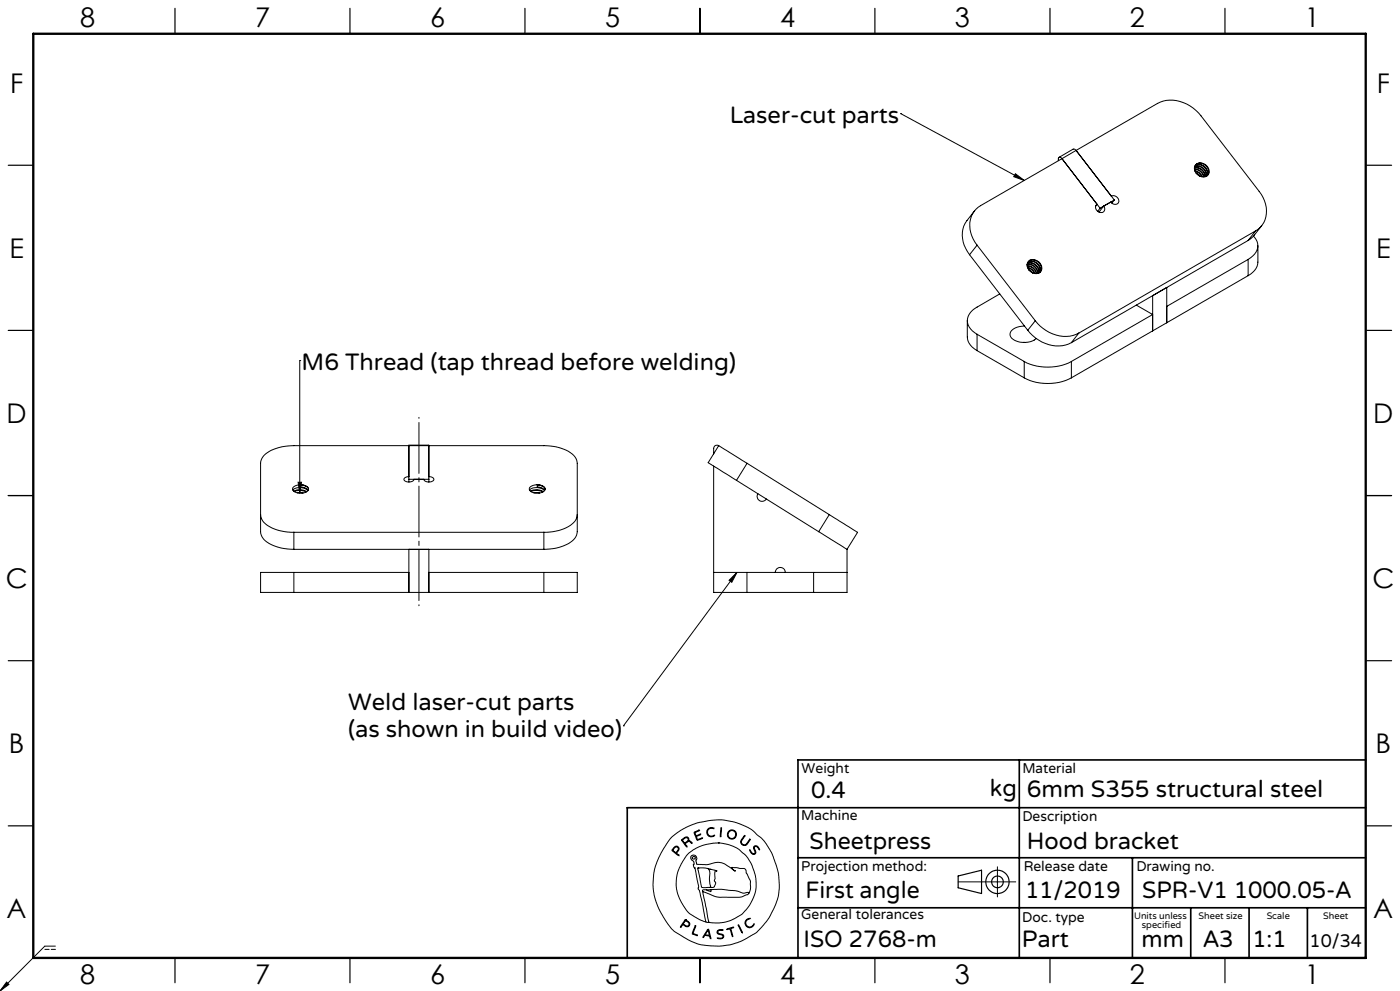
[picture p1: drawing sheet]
<svg xmlns="http://www.w3.org/2000/svg" width="420mm" height="297mm" viewBox="0 0 420 297" stroke-linecap="round" stroke-linejoin="round" font-family="sans-serif">
<g fill="none" stroke="#000" stroke-width=".3">
<path d="M270.2 34h.1M270.2 34l37.1 20.1M304.6 52.1l2.7 2-3.2-1.2zM318.6 47.6l-24.4 14a7.4 7.4 0 0 0-2.2 10l1.1 1.9M318.6 47.6a.55 .55 0 0 0-.6-.5 .55 .55 0 0 0-.5 .5v.6M318.6 47.6l11.4 14.8M322.8 45.1l24.4-14.1a10.4 10.4 0 0 1 12.4 2.9l18.2 23.5a8.2 8.2 0 0 1 .3 10.7l-1.4 1.1M322.8 45.1l10.6 13.7a1.57 1.57 0 0 1 1.8 .3 1.57 1.57 0 0 1 .2 1.9l-.3 .2a1.58 1.58 0 0 1-1.9-.6l-2.1 1.2M322.8 45.1l-.9-.4-4.2 2.5M322.8 45.1l-4.2 2.5M322.8 45.1l11.5 14.8M334.3 59.9l-4.3 2.5"/>
<path d="M334.3 59.9l-.7 1M358.3 50.3a2.59 2.59 0 0 1 3.3 2.6M358.3 50.4a2.64 2.64 0 0 1 3.2 2.5M358.4 50.7a2.74 2.74 0 0 1 2.8 2.3M358.4 50.8a2.78 2.78 0 0 1 2.7 2.2M358.4 50a2.6 2.6 0 0 1 3.4 2.8M358.5 49.9a2.62 2.62 0 0 1 3.4 2.9M358.5 51.2a2.77 2.77 0 0 1 2.2 1.8M358.5 49.7a2.5 2.5 0 0 1 2.8 .3 2.5 2.5 0 0 1 .8 2.7M358.5 51.3a2.62 2.62 0 0 1 2 1.7M358.7 49.3a2.46 2.46 0 0 1 3.1 .2 2.46 2.46 0 0 1 .5 3 2.46 2.46 0 0 1-3.1-.2 2.46 2.46 0 0 1-.5-3zM358.8 51.9l1.2 .9z"/>
<path d="M359.1 49.1l-.3 .3a2.56 2.56 0 0 1 2.7 .6 2.56 2.56 0 0 1 .6 2.7M359.1 49.1a2.52 2.52 0 0 1 2.8 .6 2.52 2.52 0 0 1 .3 2.9M290.9 76.3l17.4 22.7M292.3 63.2l-2.2 2.9a8.3 8.3 0 0 0 .8 10.2M293.1 73.5l17.5 22.6M293.1 73.5l-2.2 2.8M308.1 79.3a2.63 2.63 0 0 1 3.3 2.6M308.1 79.4a2.6 2.6 0 0 1 3.2 2.5M308.2 79.7a2.75 2.75 0 0 1 2.8 2.3M308.2 79.8a2.78 2.78 0 0 1 2.7 2.2M308.2 79a2.62 2.62 0 0 1 3.4 2.8M308.3 78.9a2.62 2.62 0 0 1 3.4 2.9"/>
<path d="M308.3 78.7a2.49 2.49 0 0 1 2.8 .3 2.49 2.49 0 0 1 .8 2.7M308.5 78.3a2.45 2.45 0 0 1 3.1 .2 2.45 2.45 0 0 1 .5 3 2.46 2.46 0 0 1-3-.2 2.46 2.46 0 0 1-.6-3zM308.9 78l-.3 .4a2.59 2.59 0 0 1 2.7 .6 2.59 2.59 0 0 1 .6 2.7M308.9 78a2.54 2.54 0 0 1 2.8 .7 2.54 2.54 0 0 1 .3 2.9M330 62.4l-.7 .9M331.1 61.8a1.21 1.21 0 0 1-.1 1.8 1.21 1.21 0 0 1-1.8-.4l-.3-.3a1.15 1.15 0 0 1 .2-1.7l-.4 .6M331.1 61.8l-1.4 1.8M374.4 72.1l-53 30.6M374.4 77.7l-24.4 14.1M374.4 77.7v4.9M376 70.8a3.9 3.9 0 0 1-.8 6.5l-.8 .4M376.7 69.2l-53.1 30.6"/>
<path d="M376.7 69.2l-2.3 2.9M377.4 73.7v4.9a4.8 4.8 0 0 1-3 4M378.5 67.6a12.7 12.7 0 0 1-4.1 4.5M290.2 96.1v4.9a4.9 4.9 0 0 0 2.9 4.1M299.9 88.1l-6.8 3.9a4.2 4.2 0 0 0-1.9 6.6l1.9 1.6M307.4 97.7a4.1 4.1 0 0 0-4.4 2.4 3.2 3.2 0 0 0 3.3 2.5 5.6 5.6 0 0 0 4.6-1.1M308.2 80.1a2.75 2.75 0 0 1 2.3 1.8M308.3 99a10.7 10.7 0 0 0 13.1 3.7M308.3 80.3a2.51 2.51 0 0 1 2 1.6M308.6 80.9l1.2 .9-1.2-.9M310.6 96.1a10.7 10.7 0 0 0 13 3.7M310.6 96.1l-2.3 2.9"/>
<path d="M323.6 99.8l-2.2 2.9M340.9 91.4l4.9 2.9-24.4 14M345.8 99.2l-24.4 14M350 96.7v-10.6l-4.2 2.5v10.6M350 96.7l-4.2 2.5M374.4 82.6l-24.4 14.1M89.9 108.1h.1M89.9 108.1v39.7M293.1 100.2l14.2 8.1M293.1 100.2v4.9M293.1 105.1l14.2 8.1M307 102.6h.5"/>
<path d="M307.3 108.3a15.6 15.6 0 0 0 14.1 0M307.3 113.2a15.6 15.6 0 0 0 14.1 0M307.3 108.3v4.9M321.4 108.3v4.9M214.1 139.7v37.8h10M215.6 133.6l8.5 5.2M215.6 133.6l-3.2 5.1 8.5 5.3M215.6 133.6a.98 .98 0 0 0-1.5 .8v1.6M224.1 138.8l-3.2 5.2M224.1 138.8l24.7 15.4M78.2 154.2a5.2 5.2 0 0 0 3.9 4.3l3.3 .8 2.8 .2M87.9 146.9a3.3 3.3 0 0 1 4.5 .2"/>
<path d="M88 146a3.3 3.3 0 0 1 4.6 .4 2.24 2.24 0 0 1-2.9 1.4 1.6 1.6 0 0 1-1.9-1.6zM88.2 147.2a3.7 3.7 0 0 1 3.8 .2M88.2 159.5h75M88.2 159.5v5.1M88.3 147.4l1.9-.4 1.6 .5M89.2 147.7h1.7M89.4 144.5h1.1l-.6 3.3zM90.2 145.4l1.4 .2M90.2 145.3v.6l1.2 .3 1 .8M90.2 145.3l1.2 .2a1.46 1.46 0 0 1 1.1 1.1M122.7 142.9a.93 .93 0 0 0-1.1 .1 .93 .93 0 0 0-.2 1.1 1.93 1.93 0 0 0 2.8-.5M122.7 144.5v-11.1h6v11.1"/>
<path d="M122.7 143.6h6M128.7 142.9a.94 .94 0 0 1 1 .1 .94 .94 0 0 1 .3 1.1 1.93 1.93 0 0 1-2.8-.5M158.9 146.9a3.3 3.3 0 0 1 4.4 .2M159 146a3.2 3.2 0 0 1 4.5 .4 2.22 2.22 0 0 1-2.8 1.4 1.56 1.56 0 0 1-1.8-1.6zM159.1 147.2a3.8 3.8 0 0 1 3.9 .2M159.3 147.4l1.9-.4 1.6 .5M160.2 147.7h1.7M161.2 145.4l1.4 .2M161.2 145.3v.6l.6 .1a2.05 2.05 0 0 1 1.6 1M161.2 145.3h.6a2.09 2.09 0 0 1 1.7 1.3M163.2 159.5v5.1M173.2 154.2a5.3 5.3 0 0 1-4 4.3l-3.3 .8-2.7 .2"/>
<path d="M220.9 144l24.7 15.3M227.4 148a1.5 1.5 0 0 0 .4 2 1.5 1.5 0 0 0 2.1-.5M245.6 159.3l8.5 5.3M248.8 154.2l8.5 5.3-3.2 5.1M248.8 154.2l-3.2 5.1M88.2 164.6a12.4 12.4 0 0 1-9.4-3.3l-.6-2v-20.5a5.1 5.1 0 0 1 3.9-4.1l2.5-.8 3.6-.3h75a12.5 12.5 0 0 1 9.3 3.3l.7 1.9v20.5a5.2 5.2 0 0 1-4 4.2l-2.4 .8-3.6 .3M88.2 171.6h-10v5.9h10M88.2 171.6h34.5M88.2 177.5h75M88.2 171.6v5.9M88.2 164.6h75M122.7 164.6v12.9"/>
<path d="M128.7 171.6h34.5M128.7 164.6v12.9M163.2 171.6h10v5.9h-10M163.2 171.6v5.9M214.1 171.6h10M221.1 171.6l-1.6 2.9-.8-.6zM221.1 171.6l-34.1 45.9M224.1 171.6v5.9M224.1 171.6h20M224.1 177.5h20M232.6 171.6a1.5 1.5 0 0 1 1.5-1.5 1.5 1.5 0 0 1 1.5 1.5M244.1 171.6h10"/>
<path d="M244.1 171.6v5.9M254.1 164.6v12.9h-10M187 217.5h.1M201.3 251.1l2.8-2.2 4.5-2.1 4.8-1 3.2-.1 3.7 .7 3.3 1.2 2 1.1 2.8 2.4 1.5 1.8 1.8 3.2 1.8 5.3 .3 3.5-.2 3-.8 2.8-1.7 3.7-1.8 2.5a16.5 16.5 0 0 1-6.7 5l-3.3 1.2-2.9 .4h-3.4l-2.9-.4-3.7-1.5-3.8-2.3-1.1-.9-1.2-1.6-2.3-3.7-1.2-2.8-.6-2.2-.3-3.1 .3-3.5 .9-3.2 2-4zM202 254.1l.7-.5 .6 .1 .4 .6-.1 .6a.64 .64 0 0 0-.3 1.1l.4 .5-1.7-1.2a.52 .52 0 0 1-.4-.5 .52 .52 0 0 1 .4-.6zM202.4 254l.4-.2 .5 .1 .2 .5-.2 .4a.73 .73 0 0 1-.7 .6 .73 .73 0 0 1-.7-.7zM204.5 251.6l1.1-.7h.6l.4 .3 .1 .8 .6 .2 .3 .5-.8-.5-.6 .2a.61 .61 0 0 0-.6 .5 .61 .61 0 0 0 .5 .7l-.1 .3-1.5-2zM204.8 251.7l.8-.6h.6l.2 .6-.5 .6a.52 .52 0 0 1-.6 .3 .52 .52 0 0 1-.4-.5zM208.2 249.4l1.7-.6-1 .5a.57 .57 0 0 0-.2 .9 .57 .57 0 0 0 .9 0l.6-.2-.8 .5a.46 .46 0 0 0-.5 .4 .46 .46 0 0 0 .3 .5l.1 .2 1.5-.5-1.7 .7zM212.3 248.5l.8-.5 1 .2 .1 .2-.9-.2-.7 .3-.3 .5v.7l.1 .4 .6 .4 1.3-.2a.53 .53 0 0 1-.3 .5 .53 .53 0 0 1-.5 0l-.9-.2-.4-.4-.2-1zM215.5 252.6l2.7 .4 3 1.2 2.3 1.9 .9 1.2 1.3 2.2 1.1 3.8-.1 3.5-.8 2.5a11.7 11.7 0 0 1-8.9 7.2l-2.6 .1-1.7-.2M215.5 252.6l-4.1 .6-3.4 1.5-2.1 1.8-2.1 3.5-.5 1.4-.4 2 .1 3 .9 2.9 2 3.4a9.1 9.1 0 0 0 4 2.9l1.9 .8"/>
<path d="M215.5 252.6h.1M216.3 248.1h.2v.6l-.2 1.9-.2 .2zM223.3 250.5l.1-.1 .1 .2-1.1 1.6 .2 .7 .7 .3a3.3 3.3 0 0 0 1.7-1.7v.2l-1 1.5-.4 .2-.7-.1-.6-.5-.1-.6zM224.9 254.7l.7 .9 .5 .3 .4-.3-.4-1.4 .2-.6h.9l.7 1-.1 .1-.9-1-.5 .1-.1 .4 .5 1.4-.6 .5-.9-.5zM299.2 259.8v9M205.6 275.6l-1.4 2-.1 .2h.2a.69 .69 0 0 1 .6-.6 .69 .69 0 0 1 .8 .4l.9 .1 .3-.9-1.3-1.2M205.6 275.6h.1M205.6 275.9l-.3 .5M205.7 275.9l1 .9-.1 .6-.6 .1a.7 .7 0 0 1-.9-.9l.2-.2M205.7 275.9h.1M208.5 277.5l.2-.1v.2l-.5 1.4a.56 .56 0 0 0-.2 .7 .56 .56 0 0 0 .7 .3l.5 .4-1.6-.6zM209.3 260.2l2.3-.1 3.1 .8 .4 .3a.35 .35 0 0 0-.5-.2 .35 .35 0 0 0-.1 .5v1.8l-.2 .7 .4 .8-.4 1-.5 .2h-2.6a.85 .85 0 0 1-.8-.2 .85 .85 0 0 1-.1-.9z"/>
<path d="M209.4 260.1h.1M210.8 267.2l1.9 9.2M210.8 267.2l3.7 1.5 1.3 .2h6.3l2.1-.8 .4-.3M211.8 276.4h.9M211.9 266.7h-1.1v.5M212.1 260.2a2.12 2.12 0 0 1 .8 2.7v1.9l.3 .9-.3 .2M212.3 278.6l.1-.1a4.3 4.3 0 0 1 .9 2.6v.2h-.2a.74 .74 0 0 0-.8-.8l-.2-.1a.82 .82 0 0 0-1.1 .6l-.1-.3zM212.3 278.9l.4 .9a.4 .4 0 0 1-.1 .6 .4 .4 0 0 1-.6-.2l-.4-.1zM212.4 278.9h.1M212.7 276.4h.1M213 260.6h.1M213.3 266.6l3.2-.1 4.2 .4 2.3 .8 1.1-.2a.3 .3 0 0 1 .4-.1 .3 .3 0 0 1 .1 .4"/>
<path d="M213.3 266.6v.6l-1.4-.5M213.3 266.6l-1.4 .1M215.3 278.9l.6-.3 1 .1v.2h-1.4l-.2 .6 .3 .2 1.4 .5 .1 .5-.2 .4-.6 .3-1.1-.2h1.1l.6-.5-.3-.5-1.4-.5-.1-.4zM218 278.4l2.1-.5-.8 .4 .5 2.4-.8-2.3-.8 .2zM221.5 277.2l1.2 2.2v.2zM221.5 277.1h.1M224 275.6l.7-.4 .3 .1-.8 .4-.4 .6v.6l.5 .7 .9 .2 .9-.9a.41 .41 0 0 1 .1 .5 .41 .41 0 0 1-.4 .2l-1 .5-.9-.5-.4-1.1zM224.6 267.8l.5-1.4v-2.3l-1.7-3.8-3.9-.3 .3 .5 .8 .6h-.1l-3.1-2.2-1.7-.5-3.6 .7-3-.1-.3-.9 .3-.8-.3-.7-.6-.3-.7 .1-.3 .4v.4l1 1.1-.1 1.4 .4 .5 1.1 5.4-.2 .8 .4 .4 .3 1.1 1.7 8.5M287.4 264.3h17.3M2 294.3l.7 .7-2.7 2zM16.6 283.6h-3.2l-13.4 13.4"/>
<circle cx="208.1" cy="257.1" r=".44"/>
<circle cx="219.5" cy="250.1" r="1.17"/>
<circle cx="219.6" cy="250.1" r="1.38"/>
</g>
<g fill="none" stroke="#000" stroke-width=".35">
<path d="M52.5 2.5v7.5M105 2.5v7.5M157.5 2.5v7.5M210 2.5v7.5M262.5 2.5v7.5M315 2.5v7.5M367.5 2.5v7.5M2.5 49.5h7.5M410 49.5h7.5M2.5 99h7.5M410 99h7.5M2.5 148.5h7.5"/>
<path d="M410 148.5h7.5M2.5 198h7.5M410 198h7.5M2.5 247.5h7.5M410 247.5h7.5M287.4 262.5l7.1-1.7v7l-7.1-1.7zM52.5 287v7.5M105 287v7.5M157.5 287v7.5M210 287v7.5M262.5 287v7.5M315 287v7.5"/>
<path d="M367.5 287v7.5"/>
<circle cx="299.2" cy="264.3" r="3.5"/>
<circle cx="299.2" cy="264.3" r="1.75"/>
</g>
<path d="M125.7 125.1v56.4" fill="none" stroke="#000" stroke-width=".3" stroke-dasharray="15.2 1.3 1.3 1.3" stroke-dashoffset="-1.6"/>
<path d="M305.8 227.7v59.2M409.7 227.7h-170.3v59.2M239.4 257.1h170.3M339.7 257.1v29.9M409.7 242.1h-221.5v45M239.4 272.1h170.3M357.2 272.1v14.8M374.7 272.1v14.8M392.2 272.1v14.8" fill="none" stroke="#000" stroke-width=".5"/>
<path d="M10 10.1h399.7v277h-399.7z" fill="none" stroke="#000" stroke-width=".7"/>
<path d="M16.6 284.5h-3.1" fill="none" stroke="#000" stroke-width=".3" stroke-dasharray="1.3 .6"/>
<g fill="#000">
<path d="M2 294.3l.7 .7-2.7 2z"/>
<path d="M221.1 171.6l-1.6 2.9-.8-.6zM89.4 144.5h1.1l-.6 3.3zM304.6 52.1l2.7 2-3.2-1.2z"/>
</g>
<g font-size="8.1">
<text x="24" y="8">8</text>
<text x="76.5" y="8">7</text>
<text x="129" y="8">6</text>
<text x="181.5" y="8">5</text>
<text x="234" y="8">4</text>
<text x="286.5" y="8">3</text>
<text x="339" y="8">2</text>
<text x="391.5" y="8">1</text>
<text x="3" y="27.7">F</text>
<text x="413" y="27.7">F</text>
<text x="2.8" y="77.2">E</text>
<text x="412.8" y="77.2">E</text>
<text x="2" y="126.7">D</text>
<text x="412" y="126.7">D</text>
<text x="1.7" y="176.2">C</text>
<text x="411.7" y="176.2">C</text>
<text x="2.7" y="225.7">B</text>
<text x="412.7" y="225.7">B</text>
<text x="2" y="275.2">A</text>
<text x="412" y="275.2">A</text>
<text x="24" y="295">8</text>
<text x="76.5" y="295">7</text>
<text x="129" y="295">6</text>
<text x="181.5" y="295">5</text>
<text x="234" y="295">4</text>
<text x="286.5" y="295">3</text>
<text x="339" y="295">2</text>
<text x="391.5" y="295">1</text>
</g>
<g font-size="7.1">
<text x="218.9" y="36.8">Laser-cut parts</text>
<text x="90.5" y="110.9">M6 Thread (tap thread before welding)</text>
<text x="104.5" y="212.8">Weld laser-cut parts</text>
<text x="104.5" y="220.8">(as shown in build video)</text>
<text x="243.3" y="239.1">0.4</text>
<text x="297" y="238.5">kg</text>
<text x="308" y="239">6mm S355 structural steel</text>
<text x="242.9" y="254.4">Sheetpress</text>
<text x="308" y="254.4">Hood bracket</text>
<text x="241.6" y="269.2">First angle</text>
<text x="307.5" y="269.2">11/2019</text>
<text x="342.7" y="269.2">SPR-V1 1000.05-A</text>
<text x="241.1" y="283.7">ISO 2768-m</text>
<text x="306.6" y="283.9">Part</text>
<text x="342.5" y="283.9">mm</text>
<text x="360.9" y="283.9">A3</text>
<text x="375.7" y="283.9">1:1</text>
</g>
<text font-size="5.4" x="392.9" y="283.8">10/34</text>
<g font-size="4.2">
<text x="240.5" y="231.7">Weight</text>
<text x="306.7" y="231.7">Material</text>
<text x="240.4" y="245.9">Machine</text>
<text x="306.7" y="246.1">Description</text>
<text x="240.4" y="261.1">Projection method:</text>
<text x="307.1" y="261">Release date</text>
<text x="340.9" y="261">Drawing no.</text>
<text x="240.4" y="275.6">General tolerances</text>
<text x="306.7" y="276.3">Doc. type</text>
</g>
<g font-size="2.8">
<text x="340.2" y="275.3">Units unless</text>
<text x="359.6" y="275.3">Sheet size</text>
<text x="380" y="275.3">Scale</text>
<text x="396.9" y="275.3">Sheet</text>
<text x="342.6" y="278.2">specified</text>
</g>
</svg>
